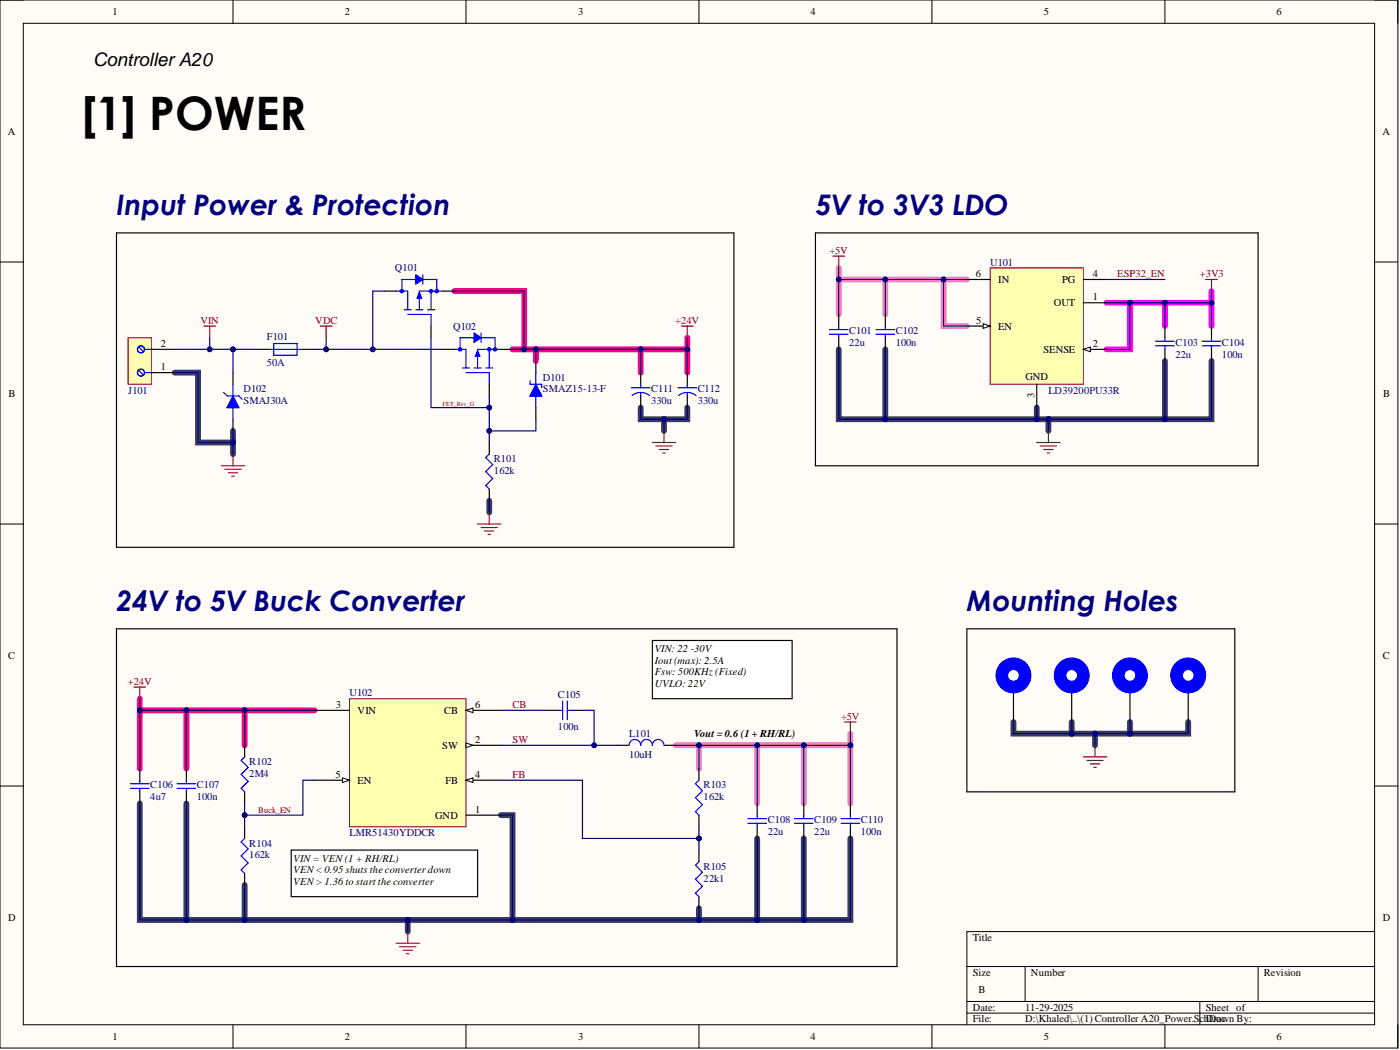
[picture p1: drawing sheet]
<svg xmlns="http://www.w3.org/2000/svg" width="305mm" height="229mm" viewBox="0 0 305 229" stroke-linecap="round" stroke-linejoin="round" font-family="sans-serif">
<path d="M0 0h304.3v228.2h-304.3z" fill-rule="evenodd" fill="#fffcf8"/>
<path d="M0 0h304.3v228.2h-304.3z" fill="none" stroke="#000" stroke-width=".22"/>
<path d="M5.1 5.1h294.2v218h-294.2z" fill-rule="evenodd" fill="#fffcf8"/>
<g fill="none" stroke="#000" stroke-width=".22">
<path d="M0 0h5.1M5.1 5.1h294.2v218h-294.2zM50.7 0v5.1M101.4 0v5.1M152.2 0v5.1M202.9 0v5.1M253.6 0v5.1M299.3 0h5v5.1M0 57h5.1M299.3 57h5M0 114.1h5.1M299.3 114.1h5"/>
<path d="M0 171.1h5.1M299.3 171.1h5M210.5 210.4h88.8M210.5 218h88.8M223.2 210.4v7.6M261.2 218v5.1M273.9 210.4v7.6M299.3 202.8h-88.8v20.3M50.7 223.1v5.1M101.4 223.1v5.1M152.2 223.1v5.1M202.9 223.1v5.1"/>
<path d="M210.5 220.6h88.8M253.6 223.1v5.1M304.3 223.1v5.1"/>
</g>
<path d="M98.9 63.4h15.2v12.7M116.7 76.1v2.5M139.5 76.1v5M149.6 73.5v2.6h-38M149.6 76.1v5M30.4 152.1v15.2M30.4 154.7h38.1M40.6 154.7v12.6M53.3 154.7v7.6" fill="none" stroke="#ff007f" stroke-width="1.3"/>
<g fill="none" stroke="#363b5b" stroke-width="1.3">
<path d="M182.6 76.1v15.2h81.2v-12.7M192.7 76.1v15.2M253.6 78.6v12.7M38 81.1h5.1v15.2h7.6v2.6M50.7 93.8v2.5M139.5 88.7v2.6h10.1v-2.6M144.6 91.3v2.5M225.7 88.7v2.6M228.3 91.3v2.5M106.5 109v2.6M220.6 157.2v2.5h38.1v-2.5M233.3 157.2v2.5"/>
<path d="M238.4 159.7v2.6M246 157.2v2.5M30.4 174.9v25.4h154.7v-17.8M40.6 174.9v25.4M109.1 177.5h2.5v22.8M53.3 192.7v7.6M152.2 197.8v2.5M164.9 182.5v17.8M175 182.5v17.8M88.8 200.3v2.5"/>
</g>
<path d="M182.6 58.3v10.2M182.6 60.8h27.9M192.7 60.8v7.7M205.4 60.8v10.2h5.1M185.1 159.7v2.6h-38M152.2 162.3v5M164.9 162.3v12.6M175 162.3v12.6M185.1 162.3v12.6" fill="none" stroke="#f77fbe" stroke-width="1.3"/>
<path d="M240.9 65.9h22.9M246 65.9v10.2h-5.1M253.6 65.9v5.1M263.8 63.4v7.6" fill="none" stroke="#f0f" stroke-width="1.3"/>
<path d="M27.9 73.5h5.1v10.2h-5.1z" fill-rule="evenodd" fill="#ffffb0"/>
<path d="M27.9 73.5h5.1v10.2h-5.1z" fill="none" stroke="#980000" stroke-width=".25"/>
<path d="M33 76.1h5M33 81.1h5M50.7 81.1v2.6M50.7 91.3v2.5" fill="none" stroke="#000" stroke-width=".25"/>
<g fill="none" stroke="#00f" stroke-width=".25">
<path d="M30.2 75.6l1 1M31.4 76.1h1.6M30.2 80.6l1 1M31.4 81.1h1.6M49.5 86.2h2.5M50.7 83.7v2.5M50.7 88.7v2.6M50.7 86.2l1.3 2.5h-2.5z"/>
<circle cx="30.7" cy="76.1" r=".76"/>
<circle cx="30.7" cy="81.1" r=".76"/>
</g>
<path d="M50.7 86.5l1.3 2.2h-2.5z" fill="#00f"/>
<path d="M58.3 76.1h7.6M59.6 74.8h5.1v2.5h-5.1zM48.7 85.4l.8 .8M50.7 86.5l1.3 2.2h-2.5zM52 86.2l.8 .8M100.7 80.1h1.5M101.4 81.1h5.1v2.6M103.2 80.1h1.5M105.8 80.1h1.5" fill="none" stroke="#00f" stroke-width=".25"/>
<path d="M55.8 76.1h2.5M65.9 76.1h2.6" fill="none" stroke="#000" stroke-width=".25"/>
<path d="M103.2 72.5l1.5 1-1.5 1z" fill="#00f"/>
<path d="M103.2 72.5l1.5 1-1.5 1zM104.7 72.5v2" fill="none" stroke="#00f" stroke-width=".25"/>
<circle cx="106.5" cy="76.1" r=".38" fill="#00f"/>
<circle cx="106.5" cy="76.1" r=".38" fill="none" stroke="#00f" stroke-width=".22"/>
<circle cx="100.2" cy="76.1" r=".38" fill="#00f"/>
<circle cx="100.2" cy="76.1" r=".38" fill="none" stroke="#00f" stroke-width=".22"/>
<path d="M98.9 76.1h2.5v4M103.2 74.3v-.8h-3v2.6M104.7 73.5h3.1v2.6M106.5 76.1v4M109.1 76.1h-5.1v4" fill="none" stroke="#00f" stroke-width=".25"/>
<circle cx="107.8" cy="76.1" r=".38" fill="#00f"/>
<circle cx="107.8" cy="76.1" r=".38" fill="none" stroke="#00f" stroke-width=".22"/>
<path d="M96.4 76.1h2.5M109.1 76.1h2.5M106.5 83.7v2.5" fill="none" stroke="#000" stroke-width=".25"/>
<path d="M104 76.3l.5 1.3h-1z" fill="#00f"/>
<path d="M104 76.3l.5 1.3h-1zM115.4 83.7h2.5M116.7 81.1v2.6M116.7 86.2v2.5M116.7 83.7l1.2 2.5h-2.5z" fill="none" stroke="#00f" stroke-width=".25"/>
<path d="M116.7 78.6v2.5M116.7 88.7v2.6" fill="none" stroke="#000" stroke-width=".25"/>
<path d="M116.7 83.9l1.2 2.3h-2.5z" fill="#00f"/>
<path d="M106.5 98.9l-.7 .7 1.5 1.6-1.5 1.5 1.5 1.5-1.5 1.5 .7 .8M115.4 82.9v.8M116.7 83.9l1.2 2.3h-2.5zM117.9 83.7v.7" fill="none" stroke="#00f" stroke-width=".25"/>
<path d="M106.5 96.3v2.6M106.5 106.5v2.5" fill="none" stroke="#000" stroke-width=".25"/>
<g fill="none" stroke="#800000" stroke-width=".25">
<path d="M44.4 71h2.5M45.7 71v2.5M69.7 71h2.6M71 71v2.5M148.4 71h2.5M149.6 71v2.5M50.7 98.9v2.5M48.2 101.4h5.1M48.9 102.2h3.6M49.7 102.9h2M50.5 103.7h.5M104 114.1h5.1"/>
<path d="M104.7 114.8h3.6M105.5 115.6h2M106.3 116.4h.5M106.5 111.6v2.5"/>
</g>
<path d="M76.1 152.1h25.3v27.9h-25.3z" fill-rule="evenodd" fill="#ffffb0"/>
<path d="M76.1 152.1h25.3v27.9h-25.3z" fill="none" stroke="#800000" stroke-width=".22"/>
<path d="M101.4 177.5h7.7M101.4 162.3h7.7" fill="none" stroke="#000" stroke-width=".25"/>
<path d="M101.4 161.8l1.6 .5-1.6 .5z" fill="#f8fcff"/>
<path d="M101.4 161.8l1.6 .5-1.6 .5z" fill="none" stroke="#000" stroke-width=".22"/>
<path d="M68.5 154.7h7.6M101.4 169.9h7.7" fill="none" stroke="#000" stroke-width=".25"/>
<path d="M101.4 169.9l1.6-.5v1z" fill="#f8fcff"/>
<path d="M101.4 169.9l1.6-.5v1z" fill="none" stroke="#000" stroke-width=".22"/>
<path d="M68.5 169.9h7.6" fill="none" stroke="#000" stroke-width=".25"/>
<path d="M74.6 169.4l1.5 .5-1.5 .5z" fill="#f8fcff"/>
<path d="M74.6 169.4l1.5 .5-1.5 .5z" fill="none" stroke="#000" stroke-width=".22"/>
<path d="M101.4 154.7h7.7" fill="none" stroke="#000" stroke-width=".25"/>
<path d="M101.4 154.7l1.6-.6v1.1z" fill="#f8fcff"/>
<path d="M101.4 154.7l1.6-.6v1.1z" fill="none" stroke="#000" stroke-width=".22"/>
<g fill="none" stroke="#000" stroke-width=".25">
<path d="M119.2 154.7h2.5M124.3 154.7h2.5M30.4 167.3v2.6M30.4 172.4v2.5M40.6 167.3v2.6M40.6 172.4v2.5M53.3 162.3v2.5M53.3 172.4v2.5M152.2 167.3v2.6M152.2 177.5v2.5M164.9 174.9v2.6M175 174.9v2.6"/>
<path d="M185.1 174.9v2.6M53.3 180v2.5M53.3 190.1v2.6M152.2 185.1v2.5M152.2 195.2v2.6M164.9 180v2.5M175 180v2.5M185.1 180v2.5"/>
</g>
<g fill="none" stroke="#00f" stroke-width=".25">
<path d="M121.7 154.7h.8M122.5 152.6v4.1M123.5 154.7h.8M123.5 152.6v4.1M28.4 171.6h4.1M28.4 170.6h4.1M30.4 169.9v.7M30.4 171.6v.8M38.5 171.6h4.1M38.5 170.6h4.1M40.6 169.9v.7M40.6 171.6v.8"/>
<path d="M53.3 164.8l-.8 .8 1.5 1.5-1.5 1.5 1.5 1.5-1.5 1.5 .8 .8M152.2 169.9l-.8 .7 1.5 1.5-1.5 1.6 1.5 1.5-1.5 1.5 .8 .8M162.8 179.2h4.1M162.8 178.2h4.1M164.9 177.5v.7M164.9 179.2v.8M173 179.2h4M173 178.2h4M175 177.5v.7M175 179.2v.8M183.1 179.2h4.1M183.1 178.2h4.1"/>
<path d="M185.1 177.5v.7M185.1 179.2v.8M53.3 182.5l-.8 .8 1.5 1.5-1.5 1.5 1.5 1.6-1.5 1.5 .8 .7M152.2 187.6l-.8 .8 1.5 1.5-1.5 1.5 1.5 1.5-1.5 1.6 .8 .7"/>
</g>
<path d="M29.2 149.6h2.5M30.4 149.6v2.5M183.9 157.2h2.5M185.1 157.2v2.5M86.2 205.4h5.1M87 206.1h3.5M87.8 206.9h2M88.5 207.6h.5M88.8 202.8v2.6" fill="none" stroke="#800000" stroke-width=".25"/>
<path d="M215.6 58.3h20.3v25.4h-20.3z" fill-rule="evenodd" fill="#ffffb0"/>
<path d="M215.6 58.3h20.3v25.4h-20.3z" fill="none" stroke="#800000" stroke-width=".22"/>
<path d="M235.9 65.9h5M235.9 76.1h5" fill="none" stroke="#000" stroke-width=".25"/>
<path d="M235.9 76.1l1.5-.5v1z" fill="#f8fcff"/>
<path d="M235.9 76.1l1.5-.5v1z" fill="none" stroke="#000" stroke-width=".22"/>
<path d="M210.5 71h5.1M235.9 60.8h5M225.7 83.7v5" fill="none" stroke="#000" stroke-width=".25"/>
<path d="M214.1 70.5l1.5 .5-1.5 .5z" fill="#f8fcff"/>
<path d="M214.1 70.5l1.5 .5-1.5 .5z" fill="none" stroke="#000" stroke-width=".22"/>
<path d="M25.4 50.7h134.4v68.5h-134.4zM177.5 50.7h96.4v50.7h-96.4zM182.6 68.5v2.5M182.6 73.5v2.6M192.7 68.5v2.5M192.7 73.5v2.6M210.5 60.8h5.1M253.6 71v2.5M253.6 76.1v2.5M263.8 71v2.5M263.8 76.1v2.5M25.4 136.9h169.9v73.5h-169.9z" fill="none" stroke="#000" stroke-width=".25"/>
<g fill="none" stroke="#00f" stroke-width=".25">
<path d="M88 67.4h1.5M88.8 68.5h5v2.5M90.5 67.4h1.6M93.1 67.4h1.5M180.6 72.8h4M180.6 71.7h4M182.6 71v.7M182.6 72.8v.7M190.7 72.8h4.1M190.7 71.7h4.1M192.7 71v.7M192.7 72.8v.7"/>
<path d="M251.6 75.3h4M251.6 74.3h4M253.6 73.5v.8M253.6 75.3v.8M261.7 75.3h4.1M261.7 74.3h4.1M263.8 73.5v.8M263.8 75.3v.8"/>
</g>
<path d="M181.3 55.8h2.6M182.6 55.8v2.5M262.5 60.8h2.5M263.8 60.8v2.6" fill="none" stroke="#800000" stroke-width=".25"/>
<path d="M90.5 59.8l1.6 1-1.6 1.1z" fill="#00f"/>
<path d="M90.5 59.8l1.6 1-1.6 1.1zM92.1 59.8v2.1" fill="none" stroke="#00f" stroke-width=".25"/>
<circle cx="93.8" cy="63.4" r=".38" fill="#00f"/>
<circle cx="93.8" cy="63.4" r=".38" fill="none" stroke="#00f" stroke-width=".22"/>
<circle cx="87.5" cy="63.4" r=".38" fill="#00f"/>
<circle cx="87.5" cy="63.4" r=".38" fill="none" stroke="#00f" stroke-width=".22"/>
<path d="M86.2 63.4h2.6v4M90.5 61.6v-.8h-3v2.6M92.1 60.8h3v2.6M93.8 63.4v4M96.4 63.4h-5.1v4" fill="none" stroke="#00f" stroke-width=".25"/>
<circle cx="95.1" cy="63.4" r=".38" fill="#00f"/>
<circle cx="95.1" cy="63.4" r=".38" fill="none" stroke="#00f" stroke-width=".22"/>
<path d="M83.7 63.4h2.5M93.8 71v2.5M96.4 63.4h2.5" fill="none" stroke="#000" stroke-width=".25"/>
<path d="M91.3 63.6l.5 1.3h-1z" fill="#00f"/>
<path d="M91.3 63.6l.5 1.3h-1z" fill="none" stroke="#00f" stroke-width=".25"/>
<path d="M220.6 149.6v7.6" fill="none" stroke="#000" stroke-width=".25"/>
<circle cx="220.6" cy="147" r="3.8" fill="#00f"/>
<circle cx="220.6" cy="147" r="3.8" fill="none" stroke="#00f" stroke-width=".22"/>
<circle cx="220.6" cy="147" r="1.27" fill="#fff"/>
<circle cx="220.6" cy="147" r="1.27" fill="none" stroke="#00f" stroke-width=".22"/>
<path d="M233.3 149.6v7.6" fill="none" stroke="#000" stroke-width=".25"/>
<circle cx="233.3" cy="147" r="3.8" fill="#00f"/>
<circle cx="233.3" cy="147" r="3.8" fill="none" stroke="#00f" stroke-width=".22"/>
<circle cx="233.3" cy="147" r="1.27" fill="#fff"/>
<circle cx="233.3" cy="147" r="1.27" fill="none" stroke="#00f" stroke-width=".22"/>
<path d="M246 149.6v7.6" fill="none" stroke="#000" stroke-width=".25"/>
<circle cx="246" cy="147" r="3.8" fill="#00f"/>
<circle cx="246" cy="147" r="3.8" fill="none" stroke="#00f" stroke-width=".22"/>
<circle cx="246" cy="147" r="1.27" fill="#fff"/>
<circle cx="246" cy="147" r="1.27" fill="none" stroke="#00f" stroke-width=".22"/>
<path d="M258.7 149.6v7.6" fill="none" stroke="#000" stroke-width=".25"/>
<circle cx="258.7" cy="147" r="3.8" fill="#00f"/>
<circle cx="258.7" cy="147" r="3.8" fill="none" stroke="#00f" stroke-width=".22"/>
<circle cx="258.7" cy="147" r="1.27" fill="#fff"/>
<circle cx="258.7" cy="147" r="1.27" fill="none" stroke="#00f" stroke-width=".22"/>
<path d="M139.5 81.1v2.6M139.5 86.2v2.5M149.6 81.1v2.6M149.6 86.2v2.5M210.5 136.9h58.3v35.5h-58.3zM134.4 162.3h2.6M144.6 162.3h2.5" fill="none" stroke="#000" stroke-width=".25"/>
<path d="M137.5 84.4h4M137.6 86.1a3 3 0 0 1 3.8 0M139.5 83.7v.7M139.5 85.4v.8M147.6 84.4h4.1M147.7 86.1a3 3 0 0 1 3.8 0M149.6 83.7v.7M149.6 85.4v.8M137 162.3a1.27 1.27 0 0 1 1.2-1.3 1.27 1.27 0 0 1 1.3 1.3 1.27 1.27 0 0 1 1.3-1.3 1.27 1.27 0 0 1 1.2 1.3 1.27 1.27 0 0 1 1.3-1.3 1.27 1.27 0 0 1 1.3 1.3" fill="none" stroke="#00f" stroke-width=".25"/>
<path d="M142 96.3h5.1M142.8 97.1h3.5M143.5 97.9h2.1M144.3 98.6h.5M144.6 93.8v2.5M235.9 164.8h5M236.6 165.6h3.6M237.4 166.3h2M238.1 167.1h.6M238.4 162.3v2.5" fill="none" stroke="#800000" stroke-width=".25"/>
<path d="M142 139.4h30.5v12.7h-30.5z" fill-rule="evenodd" fill="#fff"/>
<path d="M142 139.4h30.5v12.7h-30.5z" fill="none" stroke="#000" stroke-width=".25"/>
<path d="M63.4 185.1h40.6v10.1h-40.6z" fill-rule="evenodd" fill="#fff"/>
<path d="M63.4 185.1h40.6v10.1h-40.6z" fill="none" stroke="#000" stroke-width=".25"/>
<path d="M38 76.1h17.8" fill="none" stroke="#000080" stroke-width=".25"/>
<circle cx="45.7" cy="76.1" r=".51" fill="#000080"/>
<circle cx="45.7" cy="76.1" r=".51" fill="none" stroke="#000080" stroke-width=".22"/>
<circle cx="50.7" cy="76.1" r=".51" fill="#000080"/>
<circle cx="50.7" cy="76.1" r=".51" fill="none" stroke="#000080" stroke-width=".22"/>
<path d="M68.5 76.1h27.9" fill="none" stroke="#000080" stroke-width=".25"/>
<circle cx="71" cy="76.1" r=".51" fill="#000080"/>
<circle cx="71" cy="76.1" r=".51" fill="none" stroke="#000080" stroke-width=".22"/>
<circle cx="81.2" cy="76.1" r=".51" fill="#000080"/>
<circle cx="81.2" cy="76.1" r=".51" fill="none" stroke="#000080" stroke-width=".22"/>
<path d="M149.6 73.5v2.6h-38" fill="none" stroke="#000080" stroke-width=".25"/>
<circle cx="114.1" cy="76.1" r=".51" fill="#000080"/>
<circle cx="114.1" cy="76.1" r=".51" fill="none" stroke="#000080" stroke-width=".22"/>
<circle cx="116.7" cy="76.1" r=".51" fill="#000080"/>
<circle cx="116.7" cy="76.1" r=".51" fill="none" stroke="#000080" stroke-width=".22"/>
<circle cx="139.5" cy="76.1" r=".51" fill="#000080"/>
<circle cx="139.5" cy="76.1" r=".51" fill="none" stroke="#000080" stroke-width=".22"/>
<circle cx="149.6" cy="76.1" r=".51" fill="#000080"/>
<circle cx="149.6" cy="76.1" r=".51" fill="none" stroke="#000080" stroke-width=".22"/>
<path d="M45.7 73.5v2.6M106.5 109v2.6" fill="none" stroke="#000080" stroke-width=".25"/>
<circle cx="45.7" cy="76.1" r=".51" fill="#000080"/>
<circle cx="45.7" cy="76.1" r=".51" fill="none" stroke="#000080" stroke-width=".22"/>
<path d="M30.4 152.1v15.2" fill="none" stroke="#000080" stroke-width=".25"/>
<circle cx="30.4" cy="154.7" r=".51" fill="#000080"/>
<circle cx="30.4" cy="154.7" r=".51" fill="none" stroke="#000080" stroke-width=".22"/>
<path d="M30.4 154.7h38.1" fill="none" stroke="#000080" stroke-width=".25"/>
<circle cx="53.3" cy="154.7" r=".51" fill="#000080"/>
<circle cx="53.3" cy="154.7" r=".51" fill="none" stroke="#000080" stroke-width=".22"/>
<circle cx="40.6" cy="154.7" r=".51" fill="#000080"/>
<circle cx="40.6" cy="154.7" r=".51" fill="none" stroke="#000080" stroke-width=".22"/>
<circle cx="30.4" cy="154.7" r=".51" fill="#000080"/>
<circle cx="30.4" cy="154.7" r=".51" fill="none" stroke="#000080" stroke-width=".22"/>
<path d="M40.6 154.7v12.6" fill="none" stroke="#000080" stroke-width=".25"/>
<circle cx="40.6" cy="154.7" r=".51" fill="#000080"/>
<circle cx="40.6" cy="154.7" r=".51" fill="none" stroke="#000080" stroke-width=".22"/>
<path d="M109.1 154.7h10.1M109.1 162.3h25.3" fill="none" stroke="#000080" stroke-width=".25"/>
<circle cx="129.3" cy="162.3" r=".51" fill="#000080"/>
<circle cx="129.3" cy="162.3" r=".51" fill="none" stroke="#000080" stroke-width=".22"/>
<path d="M126.8 154.7h2.5v7.6" fill="none" stroke="#000080" stroke-width=".25"/>
<circle cx="129.3" cy="162.3" r=".51" fill="#000080"/>
<circle cx="129.3" cy="162.3" r=".51" fill="none" stroke="#000080" stroke-width=".22"/>
<path d="M185.1 159.7v2.6h-38" fill="none" stroke="#000080" stroke-width=".25"/>
<circle cx="152.2" cy="162.3" r=".51" fill="#000080"/>
<circle cx="152.2" cy="162.3" r=".51" fill="none" stroke="#000080" stroke-width=".22"/>
<circle cx="164.9" cy="162.3" r=".51" fill="#000080"/>
<circle cx="164.9" cy="162.3" r=".51" fill="none" stroke="#000080" stroke-width=".22"/>
<circle cx="175" cy="162.3" r=".51" fill="#000080"/>
<circle cx="175" cy="162.3" r=".51" fill="none" stroke="#000080" stroke-width=".22"/>
<circle cx="185.1" cy="162.3" r=".51" fill="#000080"/>
<circle cx="185.1" cy="162.3" r=".51" fill="none" stroke="#000080" stroke-width=".22"/>
<path d="M30.4 174.9v25.4h154.7v-17.8" fill="none" stroke="#000080" stroke-width=".25"/>
<circle cx="40.6" cy="200.3" r=".51" fill="#000080"/>
<circle cx="40.6" cy="200.3" r=".51" fill="none" stroke="#000080" stroke-width=".22"/>
<circle cx="53.3" cy="200.3" r=".51" fill="#000080"/>
<circle cx="53.3" cy="200.3" r=".51" fill="none" stroke="#000080" stroke-width=".22"/>
<circle cx="88.8" cy="200.3" r=".51" fill="#000080"/>
<circle cx="88.8" cy="200.3" r=".51" fill="none" stroke="#000080" stroke-width=".22"/>
<circle cx="111.6" cy="200.3" r=".51" fill="#000080"/>
<circle cx="111.6" cy="200.3" r=".51" fill="none" stroke="#000080" stroke-width=".22"/>
<circle cx="152.2" cy="200.3" r=".51" fill="#000080"/>
<circle cx="152.2" cy="200.3" r=".51" fill="none" stroke="#000080" stroke-width=".22"/>
<circle cx="164.9" cy="200.3" r=".51" fill="#000080"/>
<circle cx="164.9" cy="200.3" r=".51" fill="none" stroke="#000080" stroke-width=".22"/>
<circle cx="175" cy="200.3" r=".51" fill="#000080"/>
<circle cx="175" cy="200.3" r=".51" fill="none" stroke="#000080" stroke-width=".22"/>
<path d="M109.1 177.5h2.5v22.8" fill="none" stroke="#000080" stroke-width=".25"/>
<circle cx="111.6" cy="200.3" r=".51" fill="#000080"/>
<circle cx="111.6" cy="200.3" r=".51" fill="none" stroke="#000080" stroke-width=".22"/>
<path d="M40.6 174.9v25.4" fill="none" stroke="#000080" stroke-width=".25"/>
<circle cx="40.6" cy="200.3" r=".51" fill="#000080"/>
<circle cx="40.6" cy="200.3" r=".51" fill="none" stroke="#000080" stroke-width=".22"/>
<path d="M53.3 154.7v7.6" fill="none" stroke="#000080" stroke-width=".25"/>
<circle cx="53.3" cy="154.7" r=".51" fill="#000080"/>
<circle cx="53.3" cy="154.7" r=".51" fill="none" stroke="#000080" stroke-width=".22"/>
<path d="M53.3 192.7v7.6" fill="none" stroke="#000080" stroke-width=".25"/>
<circle cx="53.3" cy="200.3" r=".51" fill="#000080"/>
<circle cx="53.3" cy="200.3" r=".51" fill="none" stroke="#000080" stroke-width=".22"/>
<path d="M53.3 174.9v2.6" fill="none" stroke="#000080" stroke-width=".25"/>
<circle cx="53.3" cy="177.5" r=".51" fill="#000080"/>
<circle cx="53.3" cy="177.5" r=".51" fill="none" stroke="#000080" stroke-width=".22"/>
<path d="M68.5 169.9h-2.6v7.6h-12.6v2.5" fill="none" stroke="#000080" stroke-width=".25"/>
<circle cx="53.3" cy="177.5" r=".51" fill="#000080"/>
<circle cx="53.3" cy="177.5" r=".51" fill="none" stroke="#000080" stroke-width=".22"/>
<path d="M88.8 200.3v2.5" fill="none" stroke="#000080" stroke-width=".25"/>
<circle cx="88.8" cy="200.3" r=".51" fill="#000080"/>
<circle cx="88.8" cy="200.3" r=".51" fill="none" stroke="#000080" stroke-width=".22"/>
<path d="M182.6 58.3v10.2" fill="none" stroke="#000080" stroke-width=".25"/>
<circle cx="182.6" cy="60.8" r=".51" fill="#000080"/>
<circle cx="182.6" cy="60.8" r=".51" fill="none" stroke="#000080" stroke-width=".22"/>
<path d="M182.6 60.8h27.9" fill="none" stroke="#000080" stroke-width=".25"/>
<circle cx="182.6" cy="60.8" r=".51" fill="#000080"/>
<circle cx="182.6" cy="60.8" r=".51" fill="none" stroke="#000080" stroke-width=".22"/>
<circle cx="192.7" cy="60.8" r=".51" fill="#000080"/>
<circle cx="192.7" cy="60.8" r=".51" fill="none" stroke="#000080" stroke-width=".22"/>
<circle cx="205.4" cy="60.8" r=".51" fill="#000080"/>
<circle cx="205.4" cy="60.8" r=".51" fill="none" stroke="#000080" stroke-width=".22"/>
<path d="M192.7 60.8v7.7" fill="none" stroke="#000080" stroke-width=".25"/>
<circle cx="192.7" cy="60.8" r=".51" fill="#000080"/>
<circle cx="192.7" cy="60.8" r=".51" fill="none" stroke="#000080" stroke-width=".22"/>
<path d="M205.4 60.8v10.2h5.1" fill="none" stroke="#000080" stroke-width=".25"/>
<circle cx="205.4" cy="60.8" r=".51" fill="#000080"/>
<circle cx="205.4" cy="60.8" r=".51" fill="none" stroke="#000080" stroke-width=".22"/>
<path d="M263.8 63.4v7.6" fill="none" stroke="#000080" stroke-width=".25"/>
<circle cx="263.8" cy="65.9" r=".51" fill="#000080"/>
<circle cx="263.8" cy="65.9" r=".51" fill="none" stroke="#000080" stroke-width=".22"/>
<path d="M240.9 65.9h22.9" fill="none" stroke="#000080" stroke-width=".25"/>
<circle cx="263.8" cy="65.9" r=".51" fill="#000080"/>
<circle cx="263.8" cy="65.9" r=".51" fill="none" stroke="#000080" stroke-width=".22"/>
<circle cx="253.6" cy="65.9" r=".51" fill="#000080"/>
<circle cx="253.6" cy="65.9" r=".51" fill="none" stroke="#000080" stroke-width=".22"/>
<circle cx="246" cy="65.9" r=".51" fill="#000080"/>
<circle cx="246" cy="65.9" r=".51" fill="none" stroke="#000080" stroke-width=".22"/>
<path d="M253.6 65.9v5.1" fill="none" stroke="#000080" stroke-width=".25"/>
<circle cx="253.6" cy="65.9" r=".51" fill="#000080"/>
<circle cx="253.6" cy="65.9" r=".51" fill="none" stroke="#000080" stroke-width=".22"/>
<path d="M246 65.9v10.2h-5.1" fill="none" stroke="#000080" stroke-width=".25"/>
<circle cx="246" cy="65.9" r=".51" fill="#000080"/>
<circle cx="246" cy="65.9" r=".51" fill="none" stroke="#000080" stroke-width=".22"/>
<path d="M182.6 76.1v15.2h81.2v-12.7" fill="none" stroke="#000080" stroke-width=".25"/>
<circle cx="192.7" cy="91.3" r=".51" fill="#000080"/>
<circle cx="192.7" cy="91.3" r=".51" fill="none" stroke="#000080" stroke-width=".22"/>
<circle cx="225.7" cy="91.3" r=".51" fill="#000080"/>
<circle cx="225.7" cy="91.3" r=".51" fill="none" stroke="#000080" stroke-width=".22"/>
<circle cx="228.3" cy="91.3" r=".51" fill="#000080"/>
<circle cx="228.3" cy="91.3" r=".51" fill="none" stroke="#000080" stroke-width=".22"/>
<circle cx="253.6" cy="91.3" r=".51" fill="#000080"/>
<circle cx="253.6" cy="91.3" r=".51" fill="none" stroke="#000080" stroke-width=".22"/>
<path d="M253.6 78.6v12.7" fill="none" stroke="#000080" stroke-width=".25"/>
<circle cx="253.6" cy="91.3" r=".51" fill="#000080"/>
<circle cx="253.6" cy="91.3" r=".51" fill="none" stroke="#000080" stroke-width=".22"/>
<path d="M225.7 88.7v2.6" fill="none" stroke="#000080" stroke-width=".25"/>
<circle cx="225.7" cy="91.3" r=".51" fill="#000080"/>
<circle cx="225.7" cy="91.3" r=".51" fill="none" stroke="#000080" stroke-width=".22"/>
<path d="M192.7 76.1v15.2" fill="none" stroke="#000080" stroke-width=".25"/>
<circle cx="192.7" cy="91.3" r=".51" fill="#000080"/>
<circle cx="192.7" cy="91.3" r=".51" fill="none" stroke="#000080" stroke-width=".22"/>
<path d="M240.9 60.8h12.7M185.1 162.3v12.6" fill="none" stroke="#000080" stroke-width=".25"/>
<circle cx="185.1" cy="162.3" r=".51" fill="#000080"/>
<circle cx="185.1" cy="162.3" r=".51" fill="none" stroke="#000080" stroke-width=".22"/>
<path d="M175 182.5v17.8" fill="none" stroke="#000080" stroke-width=".25"/>
<circle cx="175" cy="200.3" r=".51" fill="#000080"/>
<circle cx="175" cy="200.3" r=".51" fill="none" stroke="#000080" stroke-width=".22"/>
<path d="M175 162.3v12.6" fill="none" stroke="#000080" stroke-width=".25"/>
<circle cx="175" cy="162.3" r=".51" fill="#000080"/>
<circle cx="175" cy="162.3" r=".51" fill="none" stroke="#000080" stroke-width=".22"/>
<path d="M164.9 182.5v17.8" fill="none" stroke="#000080" stroke-width=".25"/>
<circle cx="164.9" cy="200.3" r=".51" fill="#000080"/>
<circle cx="164.9" cy="200.3" r=".51" fill="none" stroke="#000080" stroke-width=".22"/>
<path d="M164.9 162.3v12.6" fill="none" stroke="#000080" stroke-width=".25"/>
<circle cx="164.9" cy="162.3" r=".51" fill="#000080"/>
<circle cx="164.9" cy="162.3" r=".51" fill="none" stroke="#000080" stroke-width=".22"/>
<path d="M152.2 162.3v5" fill="none" stroke="#000080" stroke-width=".25"/>
<circle cx="152.2" cy="162.3" r=".51" fill="#000080"/>
<circle cx="152.2" cy="162.3" r=".51" fill="none" stroke="#000080" stroke-width=".22"/>
<path d="M152.2 197.8v2.5" fill="none" stroke="#000080" stroke-width=".25"/>
<circle cx="152.2" cy="200.3" r=".51" fill="#000080"/>
<circle cx="152.2" cy="200.3" r=".51" fill="none" stroke="#000080" stroke-width=".22"/>
<path d="M152.2 180v5.1" fill="none" stroke="#000080" stroke-width=".25"/>
<circle cx="152.2" cy="182.5" r=".51" fill="#000080"/>
<circle cx="152.2" cy="182.5" r=".51" fill="none" stroke="#000080" stroke-width=".22"/>
<path d="M109.1 169.9h17.7v12.6h25.4" fill="none" stroke="#000080" stroke-width=".25"/>
<circle cx="152.2" cy="182.5" r=".51" fill="#000080"/>
<circle cx="152.2" cy="182.5" r=".51" fill="none" stroke="#000080" stroke-width=".22"/>
<path d="M106.5 86.2v7.6" fill="none" stroke="#000080" stroke-width=".25"/>
<circle cx="106.5" cy="88.7" r=".51" fill="#000080"/>
<circle cx="106.5" cy="88.7" r=".51" fill="none" stroke="#000080" stroke-width=".22"/>
<circle cx="106.5" cy="93.8" r=".51" fill="#000080"/>
<circle cx="106.5" cy="93.8" r=".51" fill="none" stroke="#000080" stroke-width=".22"/>
<path d="M116.7 91.3v2.5h-10.2v2.5" fill="none" stroke="#000080" stroke-width=".25"/>
<circle cx="106.5" cy="93.8" r=".51" fill="#000080"/>
<circle cx="106.5" cy="93.8" r=".51" fill="none" stroke="#000080" stroke-width=".22"/>
<path d="M83.7 63.4h-2.5v12.7" fill="none" stroke="#000080" stroke-width=".25"/>
<circle cx="81.2" cy="76.1" r=".51" fill="#000080"/>
<circle cx="81.2" cy="76.1" r=".51" fill="none" stroke="#000080" stroke-width=".22"/>
<path d="M98.9 63.4h15.2v12.7" fill="none" stroke="#000080" stroke-width=".25"/>
<circle cx="114.1" cy="76.1" r=".51" fill="#000080"/>
<circle cx="114.1" cy="76.1" r=".51" fill="none" stroke="#000080" stroke-width=".22"/>
<path d="M93.8 73.5v15.2h12.7" fill="none" stroke="#000080" stroke-width=".25"/>
<circle cx="106.5" cy="88.7" r=".51" fill="#000080"/>
<circle cx="106.5" cy="88.7" r=".51" fill="none" stroke="#000080" stroke-width=".22"/>
<path d="M71 73.5v2.6" fill="none" stroke="#000080" stroke-width=".25"/>
<circle cx="71" cy="76.1" r=".51" fill="#000080"/>
<circle cx="71" cy="76.1" r=".51" fill="none" stroke="#000080" stroke-width=".22"/>
<path d="M50.7 76.1v5" fill="none" stroke="#000080" stroke-width=".25"/>
<circle cx="50.7" cy="76.1" r=".51" fill="#000080"/>
<circle cx="50.7" cy="76.1" r=".51" fill="none" stroke="#000080" stroke-width=".22"/>
<path d="M50.7 93.8v2.5" fill="none" stroke="#000080" stroke-width=".25"/>
<circle cx="50.7" cy="96.3" r=".51" fill="#000080"/>
<circle cx="50.7" cy="96.3" r=".51" fill="none" stroke="#000080" stroke-width=".22"/>
<path d="M38 81.1h5.1v15.2h7.6v2.6" fill="none" stroke="#000080" stroke-width=".25"/>
<circle cx="50.7" cy="96.3" r=".51" fill="#000080"/>
<circle cx="50.7" cy="96.3" r=".51" fill="none" stroke="#000080" stroke-width=".22"/>
<path d="M246 157.2v2.5" fill="none" stroke="#000080" stroke-width=".25"/>
<circle cx="246" cy="159.7" r=".51" fill="#000080"/>
<circle cx="246" cy="159.7" r=".51" fill="none" stroke="#000080" stroke-width=".22"/>
<path d="M233.3 157.2v2.5" fill="none" stroke="#000080" stroke-width=".25"/>
<circle cx="233.3" cy="159.7" r=".51" fill="#000080"/>
<circle cx="233.3" cy="159.7" r=".51" fill="none" stroke="#000080" stroke-width=".22"/>
<path d="M149.6 76.1v5" fill="none" stroke="#000080" stroke-width=".25"/>
<circle cx="149.6" cy="76.1" r=".51" fill="#000080"/>
<circle cx="149.6" cy="76.1" r=".51" fill="none" stroke="#000080" stroke-width=".22"/>
<path d="M139.5 76.1v5" fill="none" stroke="#000080" stroke-width=".25"/>
<circle cx="139.5" cy="76.1" r=".51" fill="#000080"/>
<circle cx="139.5" cy="76.1" r=".51" fill="none" stroke="#000080" stroke-width=".22"/>
<path d="M144.6 91.3v2.5" fill="none" stroke="#000080" stroke-width=".25"/>
<circle cx="144.6" cy="91.3" r=".51" fill="#000080"/>
<circle cx="144.6" cy="91.3" r=".51" fill="none" stroke="#000080" stroke-width=".22"/>
<path d="M139.5 88.7v2.6h10.1v-2.6" fill="none" stroke="#000080" stroke-width=".25"/>
<circle cx="144.6" cy="91.3" r=".51" fill="#000080"/>
<circle cx="144.6" cy="91.3" r=".51" fill="none" stroke="#000080" stroke-width=".22"/>
<path d="M220.6 157.2v2.5h38.1v-2.5" fill="none" stroke="#000080" stroke-width=".25"/>
<circle cx="233.3" cy="159.7" r=".51" fill="#000080"/>
<circle cx="233.3" cy="159.7" r=".51" fill="none" stroke="#000080" stroke-width=".22"/>
<circle cx="238.4" cy="159.7" r=".51" fill="#000080"/>
<circle cx="238.4" cy="159.7" r=".51" fill="none" stroke="#000080" stroke-width=".22"/>
<circle cx="246" cy="159.7" r=".51" fill="#000080"/>
<circle cx="246" cy="159.7" r=".51" fill="none" stroke="#000080" stroke-width=".22"/>
<path d="M238.4 159.7v2.6" fill="none" stroke="#000080" stroke-width=".25"/>
<circle cx="238.4" cy="159.7" r=".51" fill="#000080"/>
<circle cx="238.4" cy="159.7" r=".51" fill="none" stroke="#000080" stroke-width=".22"/>
<path d="M116.7 76.1v2.5" fill="none" stroke="#000080" stroke-width=".25"/>
<circle cx="116.7" cy="76.1" r=".51" fill="#000080"/>
<circle cx="116.7" cy="76.1" r=".51" fill="none" stroke="#000080" stroke-width=".22"/>
<path d="M225.7 96.3h5.1M226.5 97.1h3.5M227.2 97.9h2.1M228 98.6h.5M228.3 93.8v2.5" fill="none" stroke="#800000" stroke-width=".25"/>
<path d="M228.3 91.3v2.5" fill="none" stroke="#000080" stroke-width=".25"/>
<circle cx="228.3" cy="91.3" r=".51" fill="#000080"/>
<circle cx="228.3" cy="91.3" r=".51" fill="none" stroke="#000080" stroke-width=".22"/>
<text font-size="10.1" x="17.8" y="28.2">[1] POWER</text>
<g font-size="6.2" fill="#000080">
<text x="25.4" y="46.8">Input Power &amp; Protection</text>
<text x="177.5" y="46.8">5V to 3V3 LDO</text>
<text x="25.4" y="133">24V to 5V Buck Converter</text>
<text x="210.5" y="133">Mounting Holes</text>
</g>
<text font-size="4.1" x="20.3" y="14.4">ControllerA20</text>
<g font-size="2.3">
<text x="24.5" y="3.3">1</text>
<text x="75.1" y="3.3">2</text>
<text x="125.9" y="3.3">3</text>
<text x="176.4" y="3.3">4</text>
<text x="227.2" y="3.3">5</text>
<text x="277.9" y="3.3">6</text>
<text x="1.7" y="29.3">A</text>
<text x="301" y="29.3">A</text>
<text x="212.4" y="60.3">6</text>
<text x="217.3" y="61.6">IN</text>
<text x="231.2" y="61.6">PG</text>
<text x="237.9" y="65.4">1</text>
<text x="237.9" y="60.3">4</text>
<text x="212.5" y="70.5">5</text>
<text x="217.3" y="71.7">EN</text>
<text x="229.4" y="66.7">OUT</text>
<text x="35" y="75.6">2</text>
<text x="227.2" y="76.8">SENSE</text>
<text x="237.9" y="75.6">2</text>
<text x="35" y="80.6">1</text>
<text x="223.3" y="82.7">GND</text>
<text x="1.9" y="86.4">B</text>
<text x="225.2" y="86.6" transform="rotate(-90 225.2 86.6)">3</text>
<text x="301.1" y="86.4">B</text>
<text x="1.8" y="143.4">C</text>
<text x="142.5" y="142">VIN: 22 -30V</text>
<text x="301" y="143.4">C</text>
<text x="142.5" y="144.5">Iout (max): 2.5A</text>
<text x="142.5" y="147">Fsw: 500KHz (Fixed)</text>
<text x="142.5" y="149.6">UVLO: 22V</text>
<text x="73.1" y="154.1">3</text>
<text x="77.9" y="155.4">VIN</text>
<text x="96.7" y="155.4">CB</text>
<text x="103.5" y="154.1">6</text>
<text x="103.5" y="161.8">2</text>
<text x="151.2" y="160.5">Vout = 0.6 (1 + RH/RL)</text>
<text x="96.3" y="163">SW</text>
<text x="73" y="169.4">5</text>
<text x="77.9" y="170.6">EN</text>
<text x="97" y="170.6">FB</text>
<text x="103.5" y="169.4">4</text>
<text x="94.8" y="178.2">GND</text>
<text x="103.5" y="177">1</text>
<text x="63.9" y="187.6">VIN= VEN(1 + RH/RL)</text>
<text x="63.9" y="190.1">VEN&lt; 0.95 shuts the converter down</text>
<text x="63.9" y="192.7">VEN&gt; 1.36 to start the converter</text>
<text x="1.8" y="200.5">D</text>
<text x="301" y="200.5">D</text>
<text x="211.8" y="204.9">Title</text>
<text x="211.8" y="212.5">Size</text>
<text x="224.5" y="212.5">Number</text>
<text x="275.2" y="212.5">Revision</text>
<text x="211.8" y="220.1">Date:</text>
<text x="213" y="216.3">B</text>
<text x="223.2" y="220.1">11-29-2025</text>
<text x="262.5" y="220.1">Sheet of</text>
<text x="24.5" y="226.4">1</text>
<text x="75.1" y="226.4">2</text>
<text x="125.9" y="226.4">3</text>
<text x="176.4" y="226.4">4</text>
<text x="211.8" y="222.6">File:</text>
<text x="223.2" y="222.6">D:\Khaled\..\(1) Controller A20_Power.SchDDrawn By:</text>
<text x="227.2" y="226.4">5</text>
<text x="264.8" y="222.6">oc</text>
<text x="277.9" y="226.4">6</text>
</g>
<g font-size="2.3" fill="#000080">
<text x="86" y="59.1">Q101</text>
<text x="215.6" y="57.8">U101</text>
<text x="98.7" y="71.7">Q102</text>
<text x="58.1" y="74">F101</text>
<text x="184.9" y="72.8">C101</text>
<text x="184.9" y="75.3">22u</text>
<text x="195" y="72.8">C102</text>
<text x="195" y="75.3">100n</text>
<text x="255.9" y="75.3">C103</text>
<text x="255.9" y="77.8">22u</text>
<text x="266" y="75.3">C104</text>
<text x="266" y="77.8">100n</text>
<text x="58.1" y="79.6">50A</text>
<text x="118.2" y="82.9">D101</text>
<text x="27.9" y="85.7">J101</text>
<text x="53" y="85.4">D102</text>
<text x="53" y="88">SMAJ30A</text>
<text x="118.2" y="85.4">SMAZ15-13-F</text>
<text x="141.8" y="85.4">C111</text>
<text x="141.8" y="88">330u</text>
<text x="151.9" y="85.4">C112</text>
<text x="151.9" y="88">330u</text>
<text x="228.3" y="85.7">LD39200PU33R</text>
<text x="107.5" y="100.7">R101</text>
<text x="107.5" y="103.2">162k</text>
<text x="76.1" y="151.6">U102</text>
<text x="121.5" y="151.9">C105</text>
<text x="121.5" y="159">100n</text>
<text x="137" y="160.5">L101</text>
<text x="54.3" y="166.6">R102</text>
<text x="137" y="165">10uH</text>
<text x="32.7" y="171.6">C106</text>
<text x="42.9" y="171.6">C107</text>
<text x="54.3" y="169.1">2M4</text>
<text x="153.2" y="171.6">R103</text>
<text x="32.7" y="174.2">4u7</text>
<text x="42.9" y="174.2">100n</text>
<text x="153.2" y="174.2">162k</text>
<text x="167.1" y="179.2">C108</text>
<text x="177.3" y="179.2">C109</text>
<text x="187.4" y="179.2">C110</text>
<text x="54.3" y="184.3">R104</text>
<text x="76.1" y="182">LMR51430YDDCR</text>
<text x="167.1" y="181.8">22u</text>
<text x="177.3" y="181.8">22u</text>
<text x="187.4" y="181.8">100n</text>
<text x="54.3" y="186.9">162k</text>
<text x="153.2" y="189.4">R105</text>
<text x="153.2" y="191.9">22k1</text>
</g>
<g font-size="2.3" fill="#800000">
<text x="180.6" y="55.3">+5V</text>
<text x="243.2" y="60.3">ESP32_EN</text>
<text x="261.2" y="60.3">+3V3</text>
<text x="43.6" y="70.5">VIN</text>
<text x="68.6" y="70.5">VDC</text>
<text x="147" y="70.5">+24V</text>
<text x="27.8" y="149.1">+24V</text>
<text x="111.6" y="154.1">CB</text>
<text x="111.6" y="161.8">SW</text>
<text x="183.1" y="156.7">+5V</text>
<text x="111.6" y="169.4">FB</text>
</g>
<text font-size="1.9" fill="#800000" x="56.2" y="177">Buck_EN</text>
<text font-size="1.4" fill="#800000" x="96.4" y="88.4">FET_Rev_G</text>
</svg>
